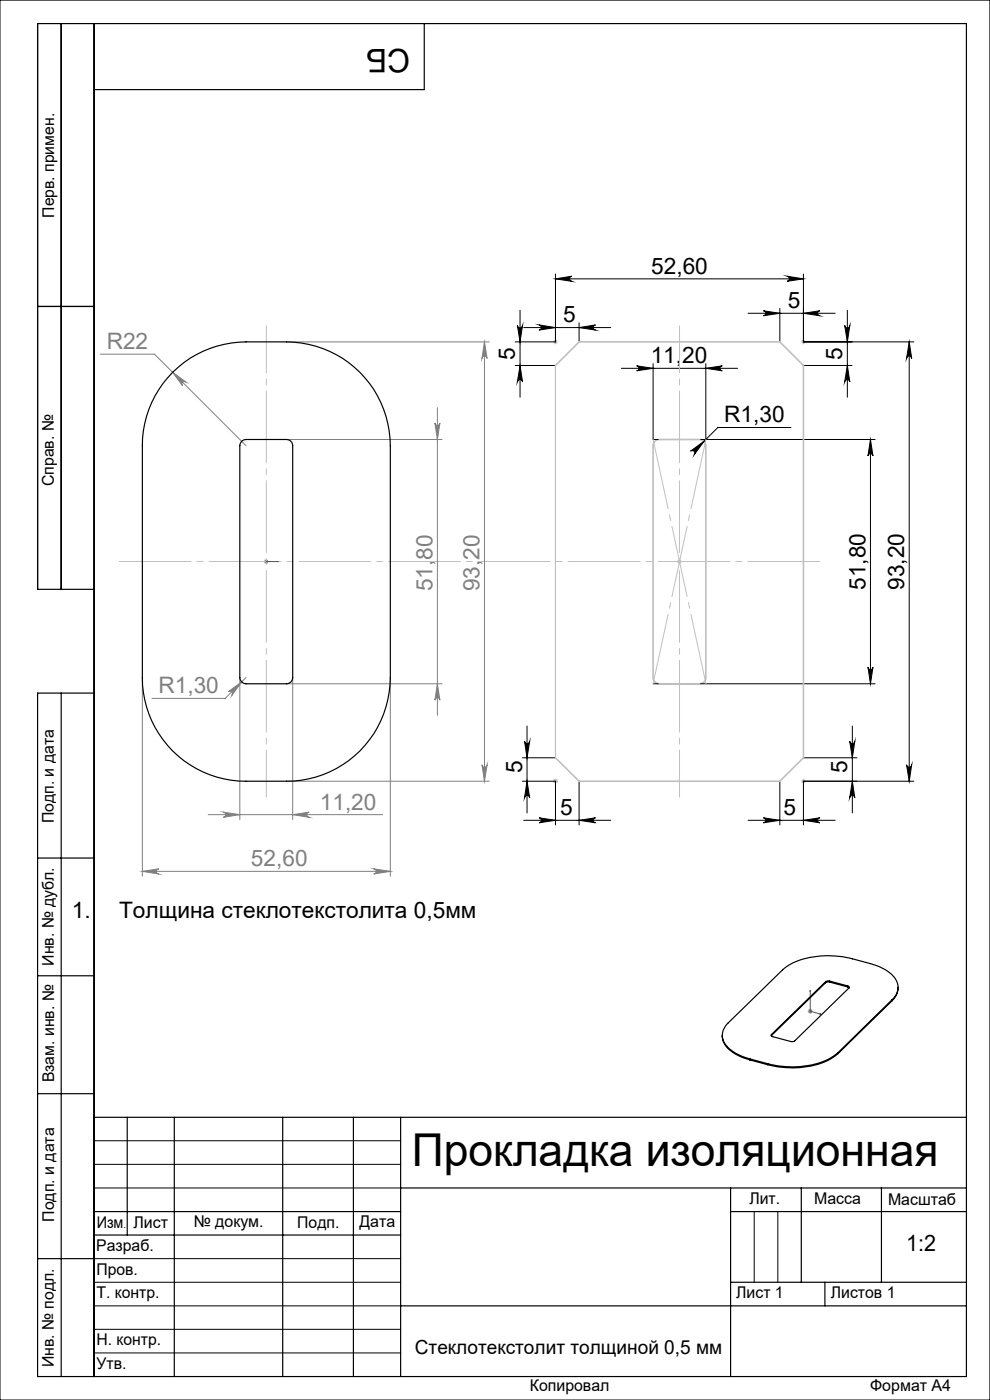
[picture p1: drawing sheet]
<svg xmlns="http://www.w3.org/2000/svg" width="210mm" height="297mm" viewBox="0 0 210 297" stroke-linecap="round" stroke-linejoin="round" font-family="sans-serif">
<g fill="none" stroke="#000" stroke-width=".21">
<path d="M0 0h210v297h-210zM117.8 59.2l3.5-.6a.55 .55 0 0 0-.5 .5 .55 .55 0 0 0 .5 .6zM117.8 58.1v14.4h-8.5M117.8 59.2h52.6M166.9 58.6l3.5 .6-3.5 .5a.55 .55 0 0 0 .5-.6 .55 .55 0 0 0-.5-.5zM170.4 58.1v14.4h23.5M109.3 77.5h8.5M109.7 69a.55 .55 0 0 0 .6 .6 .55 .55 0 0 0 .5-.6l-.5 3.5zM110.3 77.5l.5 3.5a.55 .55 0 0 0-.5-.5 .55 .55 0 0 0-.6 .5zM110.3 65.8v18.5M111.1 69.5h18.4M114.3 68.9l3.5 .6-3.5 .5a.55 .55 0 0 0 .5-.5 .55 .55 0 0 0-.5-.6z"/>
<path d="M122.8 68.5v4M122.8 69.5l3.5-.6a.55 .55 0 0 0-.5 .6 .55 .55 0 0 0 .5 .5zM131.8 78.1h24.7M135 77.6l3.5 .5-3.5 .6a.53 .53 0 0 0 .5-.6 .53 .53 0 0 0-.5-.5zM138.5 77.1v16.1h47.1M149.7 78.1l3.5-.5a.53 .53 0 0 0-.5 .5 .53 .53 0 0 0 .5 .6zM149.7 77.1v16.1M158.7 66.5h18.5M161.9 65.9l3.5 .6-3.5 .5a.53 .53 0 0 0 .5-.5 .53 .53 0 0 0-.5-.6zM165.4 65.4v7.1M170.4 66.5l3.5-.6a.53 .53 0 0 0-.5 .6 .53 .53 0 0 0 .5 .5zM170.4 77.5h10.3"/>
<path d="M179.2 69a.55 .55 0 0 0 .5 .6 .55 .55 0 0 0 .6-.6l-.6 3.5zM179.7 65.8v18.5M179.7 77.5l.6 3.5a.55 .55 0 0 0-.6-.5 .55 .55 0 0 0-.5 .5zM192.9 72.5v93.2M192.9 72.5l.5 3.6a.55 .55 0 0 0-.6-.6 .55 .55 0 0 0-.5 .6zM146.5 95.7l2.8-2.1-2.1 2.9a.55 .55 0 0 0 0-.8 .55 .55 0 0 0-.7 0zM167.8 90.7h-15.5l-3.9 3.8M184.6 93.2v51.9M184.6 93.2l.6 3.5a.53 .53 0 0 0-.6-.5 .53 .53 0 0 0-.5 .5zM111.3 157.2a.55 .55 0 0 0 .5 .6 .55 .55 0 0 0 .6-.6l-.6 3.6zM111.8 154v18.5M138.5 145.1h47.1"/>
<path d="M180.2 157.2a.55 .55 0 0 0 .6 .6 .55 .55 0 0 0 .5-.6l-.5 3.6zM180.8 154v18.5M184.1 141.5a.53 .53 0 0 0 .5 .6 .53 .53 0 0 0 .6-.6l-.6 3.6zM110.8 165.7h7M110.8 160.8h7M111.1 174h18.4M111.8 165.7l.6 3.6a.55 .55 0 0 0-.6-.6 .55 .55 0 0 0-.5 .6zM114.3 173.5l3.5 .5-3.5 .6a.53 .53 0 0 0 .5-.6 .53 .53 0 0 0-.5-.5zM117.8 165.8v9.2M122.8 174l3.5-.5a.53 .53 0 0 0-.5 .5 .53 .53 0 0 0 .5 .6zM122.8 165.8v9.2M158.7 174h18.5"/>
<path d="M161.9 173.5l3.5 .5-3.5 .6a.53 .53 0 0 0 .5-.6 .53 .53 0 0 0-.5-.5zM165.4 165.8v9.2M170.4 174l3.5-.5a.53 .53 0 0 0-.5 .5 .53 .53 0 0 0 .5 .6zM170.4 165.8v9.2M170.4 165.7h23.5M170.4 160.8h11.4M180.8 165.7l.5 3.6a.55 .55 0 0 0-.5-.6 .55 .55 0 0 0-.6 .6zM192.3 162.2a.55 .55 0 0 0 .5 .5 .55 .55 0 0 0 .6-.5l-.5 3.5zM20 242h65M20 247h65M20 252h65M160 257v15"/>
<path d="M165 257v15M20 267h65M20 272h65M20 277h65M20 282h65M20 287h65"/>
</g>
<g fill="none" stroke="#c0c0c0" stroke-width=".21">
<path d="M117.3 72.5h1M117.5 72.2l.7 .7M117.8 72v1.1M118.2 72.2l-.7 .7M169.9 72.5h1M170.1 72.2l.7 .7M170.4 72v1.1M170.8 72.2l-.7 .7M143.6 119.1h1M143.8 118.8l.7 .7M144.1 118.6v1.1M144.5 118.8l-.7 .7"/>
<path d="M117.3 165.7h1M117.5 165.4l.7 .7M117.8 165.2v1.1M118.2 165.4l-.7 .7M169.9 165.7h1M170.1 165.4l.7 .7M170.4 165.2v1.1M170.8 165.4l-.7 .7"/>
</g>
<path d="M117.8 77.5l5-5h42.6l5 5v83.3l-5 4.9h-42.6l-5-4.9M138.9 93.6l.4-.3 .5-.1h8.6a1.33 1.33 0 0 1 1.3 1.3v49.4a1.36 1.36 0 0 1-1.3 1.2h-8.6a1.33 1.33 0 0 1-1.3-1.3v-49.4z" fill="none" stroke="#c0c0c0" stroke-width=".35"/>
<path d="M56.4 119.1h.2zM56.5 119.1h.1M56.5 119.1h2.6M59.1 119.1h-.3h.3M171.9 210.1v.3zM171.9 210.1v4.4l2.2 .7M173.9 215l.2 .2z" fill="none" stroke="#00f" stroke-width=".21"/>
<g fill="none" stroke="#808080" stroke-width=".21">
<path d="M21.3 75.1h11.5l19.4 19.4M36.6 79l2.9 2.1a.54 .54 0 0 0-.8 0 .54 .54 0 0 0 0 .7zM60.8 72.5h43M102.8 72.5l.5 3.6a.55 .55 0 0 0-.5-.6 .55 .55 0 0 0-.6 .6zM102.8 72.5v93.2M60.8 93.2h33M92.3 89.7a.53 .53 0 0 0 .5 .5 .53 .53 0 0 0 .5-.5l-.5 3.5zM92.8 86.5v65.3M56 119.1h1M56.1 118.8l.7 .7M56.5 118.6v1.1M56.8 118.8l-.7 .7"/>
<path d="M30.2 143.8v42.1M48.4 146.8l2.9-2.1-2.1 2.8a.55 .55 0 0 0-.1-.7 .55 .55 0 0 0-.7 0zM50.9 143.8v30M52.2 143.8l-4.4 4.4h-15.6M60.8 145.1h33M62.1 143.8v30M82.8 143.8v42.1M92.8 145.1l.5 3.5a.53 .53 0 0 0-.5-.6 .53 .53 0 0 0-.5 .6zM44.2 172.8h37M47.4 172.3l3.5 .5-3.5 .6a.55 .55 0 0 0 .5-.6 .55 .55 0 0 0-.5-.5zM60.8 165.7h43M62.1 172.8l3.5-.5a.55 .55 0 0 0-.5 .5 .55 .55 0 0 0 .5 .6z"/>
<path d="M102.2 162.2a.55 .55 0 0 0 .6 .5 .55 .55 0 0 0 .5-.5l-.5 3.5zM30.2 184.9h52.6M30.2 184.9l3.5-.6a.55 .55 0 0 0-.5 .6 .55 .55 0 0 0 .5 .5zM79.3 184.3l3.5 .6-3.5 .5a.55 .55 0 0 0 .5-.5 .55 .55 0 0 0-.5-.6zM171.3 214.5h1.1M171.5 214.2l.7 .7M171.9 214v1M172.2 214.2l-.7 .7"/>
</g>
<g fill="none" stroke="#000" stroke-width=".25">
<path d="M13 5v120M20 5v287M90 5v14h-70M8 65h12M20 125h-12v-120h197v287h-197v-145h12M13 147v145M8 182h12M8 207h12M8 232h12M20 237h185M27 237v25M37 237v55"/>
<path d="M60 237v55M75 237v55M85 237v55M20 257h65M85 252h120M155 252v40M155 257h50M170 252v20M187 252v20M8 267h12M20 262h65M85 277h120"/>
<path d="M155 272h50M175 272v5"/>
</g>
<path d="M56.5 69.1v100M144.1 69.1v100" fill="none" stroke="#c0c0c0" stroke-width=".21" stroke-dasharray="15.2 1.3 1.3 1.3" stroke-dashoffset="5.2"/>
<path d="M24.5 119.1h150.2" fill="none" stroke="#c0c0c0" stroke-width=".21" stroke-dasharray="15.2 1.3 1.3 1.3" stroke-dashoffset="-.8"/>
<path d="M138.5 93.2l11.2 51.8M138.5 145l11.2-51.8" fill="none" stroke="#c0c0c0" stroke-width=".21" stroke-dasharray="15.2 1.3 1.3 1.3" stroke-dashoffset=".2"/>
<path d="M117.8 77.5v83.3" fill="none" stroke="#c0c0c0" stroke-width=".25"/>
<g fill="#000">
<path d="M117.8 59.2l3.5-.6a.55 .55 0 0 0-.5 .5 .55 .55 0 0 0 .5 .6zM166.9 58.6l3.5 .6-3.5 .5a.55 .55 0 0 0 .5-.6 .55 .55 0 0 0-.5-.5z"/>
<path d="M114.3 68.9l3.5 .6-3.5 .5a.55 .55 0 0 0 .5-.5 .55 .55 0 0 0-.5-.6zM122.8 69.5l3.5-.6a.55 .55 0 0 0-.5 .6 .55 .55 0 0 0 .5 .5z"/>
<path d="M135 77.6l3.5 .5-3.5 .6a.53 .53 0 0 0 .5-.6 .53 .53 0 0 0-.5-.5zM149.7 78.1l3.5-.5a.53 .53 0 0 0-.5 .5 .53 .53 0 0 0 .5 .6zM146.5 95.7a.55 .55 0 0 1 .7 0 .55 .55 0 0 1 0 .8l2.1-2.9zM114.3 173.5l3.5 .5-3.5 .6a.53 .53 0 0 0 .5-.6 .53 .53 0 0 0-.5-.5zM122.8 174l3.5-.5a.53 .53 0 0 0-.5 .5 .53 .53 0 0 0 .5 .6z"/>
<path d="M192.9 72.5l.5 3.6a.55 .55 0 0 0-.6-.6 .55 .55 0 0 0-.5 .6zM192.3 162.2a.55 .55 0 0 0 .5 .5 .55 .55 0 0 0 .6-.5l-.5 3.5zM184.6 93.2l.6 3.5a.53 .53 0 0 0-.6-.5 .53 .53 0 0 0-.5 .5zM184.1 141.5a.53 .53 0 0 0 .5 .6 .53 .53 0 0 0 .6-.6l-.6 3.6zM109.7 69a.55 .55 0 0 0 .6 .6 .55 .55 0 0 0 .5-.6l-.5 3.5zM110.3 77.5l.5 3.5a.55 .55 0 0 0-.5-.5 .55 .55 0 0 0-.6 .5zM179.2 69a.55 .55 0 0 0 .5 .6 .55 .55 0 0 0 .6-.6l-.6 3.5zM179.7 77.5l.6 3.5a.55 .55 0 0 0-.6-.5 .55 .55 0 0 0-.5 .5z"/>
<path d="M170.4 174l3.5-.5a.53 .53 0 0 0-.5 .5 .53 .53 0 0 0 .5 .6zM161.9 173.5l3.5 .5-3.5 .6a.53 .53 0 0 0 .5-.6 .53 .53 0 0 0-.5-.5zM170.4 66.5l3.5-.6a.53 .53 0 0 0-.5 .6 .53 .53 0 0 0 .5 .5zM161.9 65.9l3.5 .6-3.5 .5a.53 .53 0 0 0 .5-.5 .53 .53 0 0 0-.5-.6z"/>
<path d="M180.8 165.7l.5 3.6a.55 .55 0 0 0-.5-.6 .55 .55 0 0 0-.6 .6zM180.2 157.2a.55 .55 0 0 0 .6 .6 .55 .55 0 0 0 .5-.6l-.5 3.6zM111.8 165.7l.6 3.6a.55 .55 0 0 0-.6-.6 .55 .55 0 0 0-.5 .6zM111.3 157.2a.55 .55 0 0 0 .5 .6 .55 .55 0 0 0 .6-.6l-.6 3.6z"/>
</g>
<g fill="#00f">
<path d="M58.8 119.1h.3zM56.4 119.1h.2z"/>
<path d="M173.9 215l.2 .2zM171.9 210.1v.3z"/>
</g>
<g fill="#808080">
<path d="M36.6 79l2.1 2.8a.54 .54 0 0 1 0-.7 .54 .54 0 0 1 .8 0zM48.4 146.8a.55 .55 0 0 1 .7 0 .55 .55 0 0 1 .1 .7l2.1-2.8z"/>
<path d="M30.2 184.9l3.5-.6a.55 .55 0 0 0-.5 .6 .55 .55 0 0 0 .5 .5zM79.3 184.3l3.5 .6-3.5 .5a.55 .55 0 0 0 .5-.5 .55 .55 0 0 0-.5-.6z"/>
<path d="M47.4 172.3l3.5 .5-3.5 .6a.55 .55 0 0 0 .5-.6 .55 .55 0 0 0-.5-.5zM62.1 172.8l3.5-.5a.55 .55 0 0 0-.5 .5 .55 .55 0 0 0 .5 .6z"/>
<path d="M92.8 145.1l.5 3.5a.53 .53 0 0 0-.5-.6 .53 .53 0 0 0-.5 .6zM92.3 89.7a.53 .53 0 0 0 .5 .5 .53 .53 0 0 0 .5-.5l-.5 3.5z"/>
<path d="M102.8 72.5l.5 3.6a.55 .55 0 0 0-.5-.6 .55 .55 0 0 0-.6 .6zM102.2 162.2a.55 .55 0 0 0 .6 .5 .55 .55 0 0 0 .5-.5l-.5 3.5z"/>
</g>
<g fill="none" stroke="#000" stroke-width=".25">
<path d="M36.6 79a22.2 22.2 0 0 1 15.6-6.5h8.6a22 22 0 0 1 22 22v49.3a22 22 0 0 1-22 21.9h-8.6a21.9 21.9 0 0 1-22-21.9v-49.3a22 22 0 0 1 6.4-15.5zM51.3 93.6l.9-.4h8.6a1.33 1.33 0 0 1 1.3 1.3v49.3a1.33 1.33 0 0 1-1.3 1.3h-8.6a1.33 1.33 0 0 1-1.3-1.3v-49.3zM153.2 219.6a4.5 4.5 0 0 0 2.8 4l3.1 1.3M163.7 219.5v.2M163.7 219.7h-.1M175.1 208.3l-11.4 11.2M175.1 208.3v.2M175.1 208.5l-11.4 11.2M176 208.1h-.5l-.4 .2M176 208.3h-.5l-.4 .2M176 208.1l3.8 1.1M176 208.1v.2"/>
<path d="M176 208.3l3.8 1.1M179.8 209.2a.27 .27 0 0 1 .3 .1 .27 .27 0 0 1 0 .3l-11.6 11.3-.7 .1-3.9-1.1a.27 .27 0 0 1-.3-.1 .27 .27 0 0 1 .1-.3M179.8 209.4l.3 .1M179.8 209.2v.2M189.2 212.1a3.5 3.5 0 0 0-.5-5.8l-1-.6-1.8-.8-5.1-1.5a18.6 18.6 0 0 0-13.5 1.4l-1.3 1-11.5 11.2a3.5 3.5 0 0 0 .5 5.7l2.1 1.3 2 .6M189.2 212.1l-11.4 11.2M189.2 212.1v.2M189.2 212.3l-11.4 11.2M190.5 209.4a3.6 3.6 0 0 1-1.3 2.9M159.1 224.6l3.8 1.1M159.1 224.6v.3M159.1 224.9l3.8 1"/>
<path d="M162.9 225.7v.2M177.8 223.3a14.9 14.9 0 0 1-10.4 3l-2.3-.2-2.2-.4M177.8 223.5a14.9 14.9 0 0 1-10.4 3l-2.3-.2-2.2-.4M177.8 223.3v.2"/>
</g>
<text font-size="9.6" x="87.4" y="247.3">Прокладка изоляционная</text>
<text font-size="6.9" x="87" y="10.4" transform="rotate(-180 87 10.4)">СБ</text>
<g font-size="4.8">
<text x="138.1" y="58">52,60</text>
<text x="167.1" y="65.4">5</text>
<text x="119.4" y="68.4">5</text>
<text x="109.2" y="76.4" transform="rotate(-90 109.2 76.4)">5</text>
<text x="138" y="77">11,20</text>
<text x="178.7" y="76.4" transform="rotate(-90 178.7 76.4)">5</text>
<text x="153.6" y="89.6">R1,30</text>
<text x="183.6" y="125.1" transform="rotate(-90 183.6 125.1)">51,80</text>
<text x="191.8" y="125.1" transform="rotate(-90 191.8 125.1)">93,20</text>
<text x="110.7" y="163.9" transform="rotate(-90 110.7 163.9)">5</text>
<text x="179.7" y="163.9" transform="rotate(-90 179.7 163.9)">5</text>
<text x="118.8" y="172.9">5</text>
<text x="166.2" y="172.9">5</text>
<text x="15.3" y="194.7">1.</text>
<text x="25.3" y="194.7">Толщина стеклотекстолита 0,5мм</text>
<text x="192.2" y="265.3">1:2</text>
</g>
<g font-size="4.8" fill="#808080">
<text x="22.6" y="74">R22</text>
<text x="91.7" y="125.4" transform="rotate(-90 91.7 125.4)">51,80</text>
<text x="101.7" y="125.4" transform="rotate(-90 101.7 125.4)">93,20</text>
<text x="33.6" y="147.1">R1,30</text>
<text x="67.8" y="171.7">11,20</text>
<text x="53.2" y="183.8">52,60</text>
</g>
<text font-size="4.1" x="88" y="287.3">Стеклотекстолит толщиной 0,5 мм</text>
<g font-size="3.4">
<text x="11.5" y="46.2" transform="rotate(-90 11.5 46.2)">Перв. примен.</text>
<text x="11.4" y="103.2" transform="rotate(-90 11.4 103.2)">Справ. №</text>
<text x="11.4" y="174.7" transform="rotate(-90 11.4 174.7)">Подп. и дата</text>
<text x="11.5" y="204.9" transform="rotate(-90 11.5 204.9)">Инв. № дубл.</text>
<text x="11.5" y="229.6" transform="rotate(-90 11.5 229.6)">Взам. инв. №</text>
<text x="159" y="255.5">Лит.</text>
<text x="172.7" y="255.5">Масса</text>
<text x="188.4" y="255.6">Масштаб</text>
<text x="11.5" y="259.2" transform="rotate(-90 11.5 259.2)">Подп. и дата</text>
<text x="20.5" y="260.4">Изм</text>
<text x="28.3" y="260.4">Лист</text>
<text x="41.1" y="260.4">№ докум.</text>
<text x="63.1" y="260.4">Подп.</text>
<text x="76.2" y="260.4">Дата</text>
<text x="20.4" y="265.4">Разраб.</text>
<text x="20.5" y="275.4">Т. контр.</text>
<text x="20.5" y="270.4">Пров.</text>
<text x="156.2" y="275.4">Лист 1</text>
<text x="176.2" y="275.4">Листов 1</text>
<text x="20.5" y="285.4">Н. контр.</text>
<text x="11.4" y="290" transform="rotate(-90 11.4 290)">Инв. № подл.</text>
<text x="20.5" y="290.4">Утв.</text>
<text x="112.4" y="295">Копировал</text>
<text x="184.6" y="295">Формат А4</text>
</g>
<text font-size="2.1" x="26.2" y="260.4">.</text>
</svg>
